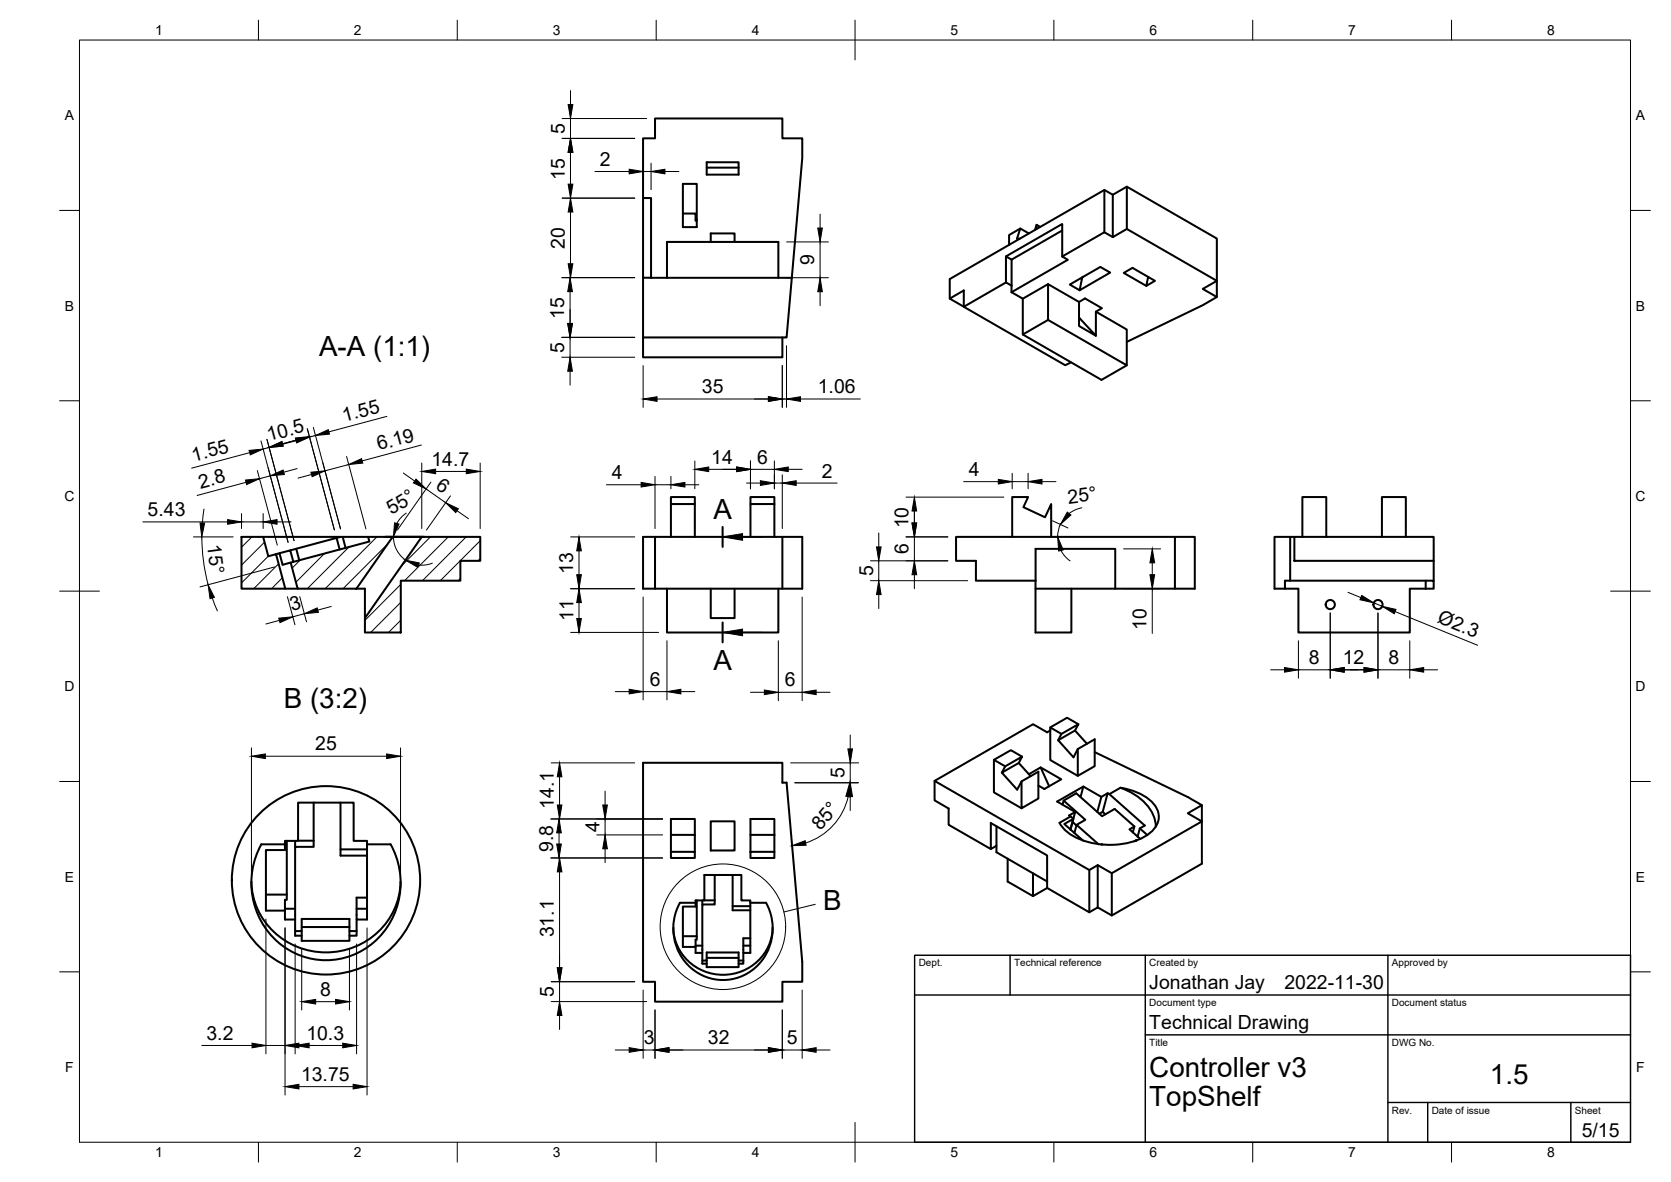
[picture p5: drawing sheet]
<svg xmlns="http://www.w3.org/2000/svg" width="420mm" height="297mm" viewBox="0 0 420 297" stroke-linecap="round" stroke-linejoin="round" font-family="sans-serif">
<!-- layer: Visible -->
<g fill="none" stroke="#000" stroke-width=".51">
<path d="M164.7 29.8h32v5h5v5l-2.6 30h-35.4v-20h-2v-15h3zM161.7 49.8v20h2M171.7 53.7h3.2v1.8h.3M171.7 46.2h3.5v10.9h-3.5zM174.9 55.2h.3M177.7 40.8h8v3.1h-8zM177.7 42.1h8M256.5 57.4l-2.8 1.7v2.4M258.7 58.7l-2.2-1.3-.8 2.6h.8M260.6 56.5v1M261.6 57l-1-.5-.4 1.3M267.1 57.9l-12.7 7.3-.1 6.6"/>
<path d="M277.7 47.7v10.7M279.8 48.9v10.7M283.3 46.9v10.6M161.7 69.8v15h36.1l1.3-15M167.7 69.8v-9h28v9M178.7 60.8v-2.1h6v2.1M252.9 64.4l14.2-8.1v8.2M252.9 71l-10.6 6.1 25.5 14.7 1.5-.7M252.9 71l1.5 .8M254.3 73.4l2.9 1.7v9l19.8 11.4 6.3-3.7M254.3 73.4l14.2-8.1-1.4-.8 10.6-6.1 2.1 1.2 3.5-2.1 22.7 13.1-3.6 2 3.6 2-3.6 2.1-19.1 9.2M254.3 71.8v1.6"/>
<path d="M254.4 65.2l-1.5-.8v6.6M263.5 71.4l-6.3 3.7M271.3 79.8l4.2 4.6-4.2-2.5v-6l1.5-.9 4.3 2.5-1.6 .8v6.1M271.3 75.9l-7.8-4.5v9l19.8 11.4v-9l-7.8-4.5M272.1 69.7l-.6 3.2-2.5-1.4 7.7-4.4 2.4 1.4-7.6 4.4M288.7 69.6l-.5 2.2 2.2-1.2-5.6-3.3-2.2 1.3 5.6 3.2M306 74.6v-14.6l-22.7-13.1-3.5 2-2.1-1.2-38.9 22.4v4.9l3.5 2.1v-4.1l-3.5 2M161.7 84.8v5h35v-5M263.5 80.4l-6.3 3.7M60.7 134.9h5.5l1.3 4.9 1.9-.5 2.3 8.6h-11zM66.2 134.9h26.4M69.4 139.3l.9-.3 .8 2.9 2-.5"/>
<path d="M70.3 139l2.7-.7 .8 2.9M73 138.3l1.5-.4 .7 2.9M74.5 137.9l10.1-2.7 .8 2.9M85.6 134.9l-1 .3M86.2 134.9l.7 2.8M96.8 134.9h9.8zM98.7 134.9h7.3M106 134.9h14.8v6h-5v5h-15v13h-9v-3.6zM161.7 134.9h40v13h-40zM164.7 134.9v13M168.7 134.9v-10h6v10M168.7 126.7h6"/>
<path d="M188.7 134.9v-10h6v10M188.7 126.7h6M196.7 134.9v13M254.5 134.9v-10h4l-1.2 2.6 5.5 2.5 1.5-3.3v8.2M295.4 134.9v13M324.4 134.9h-3.9v13h2.6M325.5 134.9h-1.1v11M325.5 134.9h35v6h-35zM327.5 134.9v-10h6v10M347.5 134.9v-10h6v10M71.7 147.9h3.1M73.1 141.4l19.8-5.3-.3-1.2h6.1l-9.1 13h-14.8z"/>
<path d="M89.6 147.9h2.2v7.4M167.7 147.9v11h28v-11M178.7 147.9v7.4h6v-7.4M260.4 145.9v13h9v-11M260.4 145.9h-15v-5h-5v-6h60v13h-40M260.4 145.9v-8h20v10M323.1 145.9h37.4v2h-6v11h-28v-11h-3.4zM358.5 145.9v2M360.5 140.9v5M161.7 191.7h35v5h1.1l3.9 45v5h-5v5h-32v-5h-3zM252.8 192.6l-2.9-1.6v8.1l7 4M256.2 191.7l.8-1.6-4.2 2.5-.9 1.6"/>
<path d="M257 190.1l-2.8-1.6-4.3 2.5M258.7 194.6l3-1.7 2.1 4.7M259.1 195.1l-2.9-3.4-4.3 2.5 3.9 4.2 1.1-2 4.2-2.5v6.8l-4.2 2.4v-6.7M261.7 192.9l5.1 2.9-4.2 2.5-1.5-.9M264.1 183.6l-.8 .4-3.5-2-24.8 14.2v4.9l3.5 2.1v4.1l10.6 6.1M266.9 184.4l-2.8-1.6v8.2l6.9 4M270.3 183.6l.8-1.6-4.2 2.4-.8 1.6M271.1 182l-2.8-1.6-4.2 2.4M272.4 197.7l-6.6 3.7 4.5 2.7M273.3 186.9l-3-3.3-4.2 2.4 3.8 4.3 1.1-2.1 4.3-2.4v6.7l-4.3 2.5v-6.8M275.3 189l23.4 11.3 3.5 2-3.5 2.1 3.5 2-22.7 13-3.5-2-2.1 1.2-38.9-22.4M278.5 199.3l-1.6 1"/>
<path d="M278.9 199.6l-.4-.3-1.2 4.7-.9 .5M278.9 199.6l8.9 7.9-1.2 .7-.6 2M281.7 198l-2.8 1.6M65.7 212.2a19.5 19.5 0 0 0 15.5 29.1 19.3 19.3 0 0 0 17.8-27.7l-.8-1.4h-5.9v-.9h-3.4v-9.6h-13.9v9.6h-3.4v.9h-5.9M71.6 212.2v1.4h-4.7v15.2h4.7M72.1 211.3v14.8h-.5v5h2.6M74.2 211.3v1.5M75 211.3h3.9M78.9 201.7v11.1h-4.7v22.3h1.7M85.6 201.7v13.3h6.7M85.6 213.5h6.7M92.3 212.2v18.9h-2.6v-5.5h2.6"/>
<path d="M168.7 214.1h6v1.5h-6zM168.7 209.8v-4h6v4M174.7 209.8h-6v4.3M174.7 209.8v4.3M178.7 206.4h6v7.3h-6zM179.7 219.9v7.4h-3.1v14.9h1.1M184.2 219.9v8.9h4.5M188.7 214.1h6v1.5h-6zM188.7 209.8v-4h6v4M194.7 209.8h-6v4.3M194.7 209.8v4.3M250.5 207.7v4.9l-1.4 .8v-6.6l14.2 8.2v8.1"/>
<path d="M250.5 212.6v1.6l12.8 7.3M253.4 215.8v5.7l6.3 3.7M259.7 219.5v5.7l3.6-2.1M266.4 206.8a11.3 11.3 0 0 0 8.1 5 19.1 19.1 0 0 0 14.3-2.2 5.1 5.1 0 0 0 .1-8.7 15.5 15.5 0 0 0-7.2-2.9 13.1 13.1 0 0 1 8.6 7.7l.3 2M267.2 202.2l.2-1 3.2-1.8 6.5 5.7 3.2-1.8 4.9 4.4-.4 1.5M267.4 201.2l5.5 4.8-2.2 1.3 5.5 4.9M269.2 205.2l-2.8 1.6M269.7 206.6l1 .8M269.9 205.8l-1.1-.9 1.5-.8-1.1 4.4 .7-2.7-2.3 1.3 4.7 4.2M270.7 207.3l-.5 2M271.7 200.3l.7-2.6 4.5 2.6-1 3.8M273.9 218.6v10.7"/>
<path d="M276 217.4v10.6M276.9 212.2l.2-.1 .1 .2M277.3 204l.6 .6M279.5 219.4v10.7M285.2 207.7l-1.2 .7 2 1.8M285.7 211.1l-.5 .3M285.8 211.2l-.2 .1M286 210.2l.7 .6M286.6 208.2l1.9 1.7M302.2 202.3v14.8l-22.7 13-3.5-2.1-2.1 1.3-10.6-6.2M63.2 221.5a18.8 18.8 0 0 0 28.6 15.1 18 18 0 0 0 8.9-15.1M66.9 224.8h5.2"/>
<path d="M71.6 228.4h2.6M74.2 234h1.7v-3.1h12v5.5h-12v-2.4M75.9 233h12M87.9 234h1.8M89.7 231.1v4h-1.8M89.7 228.4h2.6M169.3 233.1a12.5 12.5 0 0 0 12.5 11.9 12.5 12.5 0 0 0 12.5-11.9M170.9 226.9h4M171 226.9a12.8 12.8 0 0 0 .8 14.3 12.8 12.8 0 0 0 13.6 4.5 13.1 13.1 0 0 0 7.2-18.8h-3.9M171.7 235.3h3.5M174.9 237.6h1.7M175.2 226.3v9.9h-.3v3.3h1.7"/>
<path d="M176.6 226.3v1M177.1 226.3h2.6M184.2 227.7h4.5M186.9 239.5v2.7h-1.2M186.9 237.6h1.8M188.7 235.8h-1.8v3.7h1.8v-13.2h-2.3v-6.4h-9.3v6.4h-2.2v1.5h-3.2v10.2h3.2M176.6 241.4h1.1v-2h8v3.6h-8v-1.6M177.7 240.7h8M185.7 241.4h1.2"/>
<circle cx="334.5" cy="151.9" r="1.15"/>
<circle cx="346.5" cy="151.9" r="1.15"/>
<circle cx="82" cy="221.2" r="23.7"/>
</g>
<!-- layer: BORDER -->
<g fill="none" stroke="#000" stroke-width=".25">
<path d="M20 10.1h390v276.9h-390zM65 5.1v5M115 5.1v5M165 5.1v5M215 5.1v10M265 5.1v5M315 5.1v5M365 5.1v5M15 52.9h5M410 52.9h5M15 100.7h5M410 100.7h5"/>
<path d="M15 148.6h10M405 148.6h10M15 196.4h5M410 196.4h5M15 244.2h5M410 244.2h5M65 287v5M115 287v5M165 287v5M215 282.1v9.9M265 287v5M315 287v5"/>
<path d="M365 287v5"/>
</g>
<!-- layer: TITLEBLOCK -->
<path d="M230 240.1h180v46.9h-180zM230 250h180M254 240.1v9.9M288 240.1v46.9M349 240.1v46.9M288 260.1h122M349 277.1h61M359 277.1v9.9M395 277.1v9.9" fill="none" stroke="#000" stroke-width=".36"/>
<!-- layer: FD_Dimensions -->
<g fill="none" stroke="#000" stroke-width=".25">
<path d="M141.4 34.8h18.2M141.4 29.8h21.2M143.4 22.8v3.5M143.4 29.8v5M143.4 38.3v8M141.4 49.8h18.2M143.4 53.3v13M149.6 43.1h8.6M161.7 41v6.7M161.7 43.1h2M163.7 41v6.7M167.2 43.1h3.5"/>
<path d="M206.2 53.8v3.5M141.2 69.8h18.4M143.3 73.3v8M197.8 60.8h10.5M197.8 69.8h10.5M206.2 60.8v9M206.2 73.3v3.5M141.2 84.8h18.4M141.2 89.8h18.4M143.3 84.8v5M143.3 93.3v3.5M161.7 91.9v10.5"/>
<path d="M196.7 91.9v10.5M197.8 86.9v15.5M62.8 113.8l-14.6 3.9M64.7 118.3l5 18.7M65.6 110.8l6.8 25.5M67.1 110.4l6.8 25.5M67.6 112.4l-1.4 .4M68 119.6l-2.7 .7M74.4 110.6l-3.4 .9M74.4 110.8l-3.3 .8M74.7 117.8l-3.3 .9M77.3 107.7l6.8 25.5"/>
<path d="M78.3 119.2l-3.3 .9M78.8 107.4l6.8 25.5M79.3 109.4l-1.5 .4M87.1 114.7l4.9 18.2M87.7 116.7l-6 1.6M97.3 104.6l-14.6 3.9M101.4 118.9l2.9 2M106 111.8l-14.9 4M106 116.4v16.4M109.5 118.5h7.7M120.7 116.4v16.4M164.7 119.7v13.1"/>
<path d="M165.2 100.3h28M168.7 119.7v3.1M174.7 115.8v7M178.2 117.9h7M188.7 115.8v7M188.7 117.9h6M194.7 115.8v7M196.7 119.3v13.5M196.7 100.3h1.1M198.2 117.9h3.5M201.3 100.3h15M254.5 118.9v3.9"/>
<path d="M258.5 118.9v3.9M35.9 131.2h21.3M48.6 134.9h10M50.8 134.9a46.4 46.4 0 0 0 1.5 12M51.3 127.9l-.4 3.5M60.7 129.1v3.7M60.7 131.2h5.5M61.9 121.2l-12.3 3.3M66.2 129.1v3.7M69.7 131.2h3.5M98.9 134.9a7.1 7.1 0 0 0 3.1 5.8M102.2 128.9l-1.4 1.2-1 1.4"/>
<path d="M107.1 122.9l5 3.4M108.4 121.2l-8.5 12M113.3 124.6l-6.1 8.6M114.9 128.3l2.9 2.1M143.5 134.9h16.1M145.6 138.4v6M152.5 121.8h8.7M164.7 121.8h4M172.2 121.8h3.5M187.7 121.4h3.5M194.7 121.4h2M200.2 121.4h10.3"/>
<path d="M221 133.9v3.5M227.8 134.9h10.5M227.8 124.9h24.6M229.9 127.9v3.5M229.9 134.9v6M242.3 121h8.7M254.5 121h4M262 121h3.5M264.7 130.9l3.8 1.8M266.6 131.8l-.5 1.5-.2 1.6M266.8 138.3l1 1.5 1.3 1.2M272 127.6l-1.7 .5-1.5 .9"/>
<path d="M282.5 137.9h9.3M53.4 150.3l1.3 3.2M69 142.5l-18.7 5M70.3 155.9l-3.4 .9M72.3 150l1.9 7M75.4 150l1.7 6.3M76.5 154.2l-2.9 .8M83.3 152.4l-3.4 .9M108.7 141.5l-1.7 .5h-1.8M143.5 147.9h16.1M143.5 158.9h22.1M145.6 151.4v4"/>
<path d="M161.7 150v25.9M201.7 150v26.1M218.9 140.9h19.4M218.9 145.9h24.4M221 140.9v5M221 149.4v3.5M229.9 144.4v3.5M282.5 147.9h9.3M289.7 141.4v3M289.7 147.9v11.3M334.5 154v16.4M338.9 148.9l3.3 1.3"/>
<path d="M345.4 151.5l2.1 .9M346.5 154v16.4M350.8 153.7l20.7 8.5M154.7 173.8h3.5M161.7 173.8h6M167.7 161v14.9M171.2 173.8h3.5M188.7 174h3.5M195.7 161v15.1M195.7 174h6M205.2 174h3.5M319.5 168.3h3.5"/>
<path d="M326.5 168.3h8M326.5 161v9.4M338 168.3h5M346.5 168.3h8M354.5 161v9.4M358 168.3h3.5M63.2 187.9v31.5M66.7 190h30.5M100.7 187.9v31.5M138.6 191.7h21M140.7 195.2v7.1M152.1 198.8v3.5"/>
<path d="M198.8 191.7h17.1M199.9 196.7h16M213.8 184.7v3.5M213.8 191.7v5M138.5 215.6h28.1M138.5 205.8h28.1M140.6 209.3v2.8M140.7 219.1v24.1M150.1 209.8h16.5M152.1 205.8v4M152.1 213.3v3.5M213.3 200.2a15.9 15.9 0 0 1-10.7 11.6"/>
<path d="M213.8 200.2v3.5M66.9 230.9v33.9M71.7 233.2v42M74.2 237.2v27.6M75.9 238.5v15.3M87.9 238.5v15.3M89.7 237.2v27.6M92.3 233.2v42M79.4 251.7h5M138.6 246.7h21M138.6 251.7h24M140.7 246.7v5"/>
<path d="M140.7 255.2v3.5M161.7 248.8v17.2M164.7 253.8v12.2M196.7 253.8v12.2M201.7 248.8v17.2M50.7 262.7h12.7M66.9 262.7h4.8M75.2 262.7h11M75.2 273.1h13.6M154.7 263.9h3.5M161.7 263.9h3M168.2 263.9h25"/>
<path d="M196.7 263.9h5M205.2 263.9h3.5"/>
</g>
<g fill="#000" stroke="#000" stroke-width=".25">
<path d="M143.4 34.8l.6 3.5h-1.1zM142.9 26.3h1.1l-.6 3.5zM143.4 49.8l.6 3.5h-1.1zM142.9 46.3h1.1l-.6 3.5zM158.2 42.5l3.5 .6-3.5 .6zM163.7 43.1l3.5-.6v1.2zM205.6 57.3h1.2l-.6 3.5zM143.3 69.8l.6 3.5h-1.2zM142.9 66.3h1.1l-.6 3.5zM206.2 69.8l.6 3.5h-1.2zM142.7 81.3h1.2l-.6 3.5zM143.3 89.8l.6 3.5h-1.2z"/>
<path d="M161.7 100.3l3.5-.6v1.2zM193.2 99.7l3.5 .6-3.5 .6zM197.8 100.3l3.5-.6v1.2zM62.6 113.2l3.6-.4-3.3 1.5zM67.6 112.4l3.3-1.4 .3 1.1zM68 119.6l3.2-1.5 .3 1.1zM74.3 110.1l3.5-.4-3.2 1.5zM74.3 110.2l3.5-.4-3.2 1.5zM78.2 118.7l3.5-.4-3.2 1.5zM79.3 109.4l3.2-1.4 .3 1.1zM87.7 116.7l3.2-1.4 .3 1.1zM106 118.5l3.5-.6v1.1z"/>
<path d="M117.2 117.9l3.5 .6-3.5 .5zM174.7 117.9l3.5-.5v1.1zM185.2 117.4l3.5 .5-3.5 .6zM194.7 117.9l3.5-.5v1.1zM50.3 131.4l1.2 .1-.8 3.4zM57.2 130.6l3.5 .6-3.5 .5zM61.7 120.6l3.6-.3-3.3 1.5zM66.2 131.2l3.5-.6v1.1zM99.2 131.4l1.1 .3-1.4 3.2zM104.6 120.4l2.5 2.5-3.2-1.5zM112.1 126.3l3.2 1.6-.7 .9zM145.6 134.9l.6 3.5h-1.2z"/>
<path d="M161.2 121.2l3.5 .6-3.5 .6zM168.7 121.8l3.5-.6v1.2zM191.2 120.8l3.5 .6-3.5 .6zM196.7 121.4l3.5-.6v1.2zM220.4 137.4h1.2l-.6 3.5zM229.9 124.9l.6 3.5h-1.2zM229.3 131.4h1.2l-.6 3.5zM251 120.5l3.5 .5-3.5 .6zM258.5 121l3.5-.5v1.1zM265.9 134.9l1.4 3.3-1.1 .3zM268.4 128.7l.9 .7-2.7 2.4zM52.3 146.9l1.6 3.2-1.1 .4z"/>
<path d="M70.1 155.3l3.5-.3-3.2 1.5zM76.5 154.2l3.3-1.4 .3 1.1zM101.9 140.8l3.5 .7-.4 1.1zM145 144.4h1.2l-.6 3.5zM145 155.4h1.2l-.6 3.5zM145.6 147.9l.6 3.5h-1.2zM221 145.9l.6 3.5h-1.2zM229.9 140.9l.6 3.5h-1.2zM289.7 137.9l.6 3.5h-1.2zM289.1 144.4h1.2l-.6 3.5zM342.4 149.6l3 1.9-3.5-.8zM347.5 152.4l3.5 .7-.4 1.1z"/>
<path d="M158.2 173.2l3.5 .6-3.5 .6zM167.7 173.8l3.5-.6v1.2zM192.2 173.4l3.5 .6-3.5 .6zM201.7 174l3.5-.6v1.2zM323 167.8l3.5 .5-3.5 .6zM334.5 168.3l3.5-.5v1.1zM343 167.8l3.5 .5-3.5 .6zM354.5 168.3l3.5-.5v1.1zM63.2 190l3.5-.5v1.1zM97.2 189.5l3.5 .5-3.5 .6zM140.7 191.7l.6 3.5h-1.2zM213.2 188.2h1.2l-.6 3.5z"/>
<path d="M140 212.1h1.1l-.5 3.5zM140.6 205.8l.5 3.5h-1.1zM140.1 202.3h1.2l-.6 3.5zM140.7 215.6l.6 3.5h-1.2zM152.1 209.8l.6 3.5h-1.1zM151.6 202.3h1.1l-.6 3.5zM199.2 212.5l3.3-1.2 .2 1.1zM213.7 196.7l.1 3.5-1.1-.1zM213.8 196.7l.6 3.5h-1.2zM75.9 251.7l3.5-.6v1.2zM84.4 251.1l3.5 .6-3.5 .6zM140.1 243.2h1.2l-.6 3.5z"/>
<path d="M140.7 251.7l.6 3.5h-1.2zM63.4 262.2l3.5 .5-3.5 .6zM71.7 273.1l3.5-.6v1.1zM71.7 262.7l3.5-.5v1.1zM74.2 262.7l3.5-.5v1.1zM86.2 262.2l3.5 .5-3.5 .6zM88.8 272.5l3.5 .6-3.5 .5zM158.2 263.3l3.5 .6-3.5 .5zM164.7 263.9l3.5-.6v1.1zM193.2 263.3l3.5 .6-3.5 .5zM201.7 263.9l3.5-.6v1.1z"/>
</g>
<!-- layer: Hatching -->
<g fill="none" stroke="#000" stroke-width=".25">
<path d="M63.3 134.9l-2.6 2.6M66.5 136.2l-5.8 5.8M67.5 139.8l-6.8 6.7M81.6 139.1l-7.2 7.2M87.7 137.5l-10.4 10.4M94.8 134.9l-13 13M97.5 136.7l-11.2 11.2M108.2 134.9l-7.3 7.3M112.7 134.9l-11 11M117.2 134.9l-11 11M120.7 135.9l-10 10M70.1 141.7l-6.3 6.2"/>
<path d="M71 145.2l-2.7 2.7M75.5 140.7l-2.1 2.1M100.8 146.9l-9 9M100.8 151.4l-7.6 7.5M100.8 155.9l-3.1 3M115.7 145.4l-.5 .5M120.7 140.4l-.5 .5"/>
</g>
<!-- layer: Section Lines -->
<path d="M181.7 132.4v5M181.7 156.4v5" fill="none" stroke="#000" stroke-width=".51"/>
<path d="M186.7 134.9h5M186.7 158.9h5" fill="none" stroke="#000" stroke-width=".25"/>
<path d="M181.7 134.9l5-.8v1.7zM181.7 158.9l5-.8v1.7z" fill="#000" stroke="#000" stroke-width=".25"/>
<!-- layer: Detail Boundary -->
<g fill="none" stroke="#000" stroke-width=".25">
<path d="M205 227.3l-7.9 1.9"/>
<circle cx="181.8" cy="232.9" r="15.8"/>
</g>
<g font-size="7">
<text x="80.2" y="89.4">A-A (1:1)</text>
<text x="179.4" y="130.4">A</text>
<text x="179.4" y="168.4">A</text>
<text x="71.4" y="177.8">B (3:2)</text>
<text x="207" y="228.7">B</text>
<text x="289" y="270.6">Controller v3</text>
<text x="374.6" y="272.3">1.5</text>
<text x="289" y="278.1">TopShelf</text>
</g>
<g font-size="4.9">
<text x="142" y="33.6" transform="rotate(-90 142 33.6)">5</text>
<text x="150.8" y="41.7">2</text>
<text x="142" y="45.2" transform="rotate(-90 142 45.2)">15</text>
<text x="142" y="62.4" transform="rotate(-90 142 62.4)">20</text>
<text x="204.7" y="66.7" transform="rotate(-90 204.7 66.7)">9</text>
<text x="141.9" y="80.2" transform="rotate(-90 141.9 80.2)">15</text>
<text x="141.9" y="88.7" transform="rotate(-90 141.9 88.7)">5</text>
<text x="176.5" y="98.8">35</text>
<text x="205.6" y="98.8">1.06</text>
<text x="86.6" y="106" transform="rotate(-15 86.6 106)">1.55</text>
<text x="67.6" y="110.9" transform="rotate(-15 67.6 110.9)">10.5</text>
<text x="95.2" y="113.2" transform="rotate(-15 95.2 113.2)">6.19</text>
<text x="48.7" y="116" transform="rotate(-15 48.7 116)">1.55</text>
<text x="108.5" y="117.1">14.7</text>
<text x="178.8" y="116.5">14</text>
<text x="190.4" y="116.5">6</text>
<text x="243.6" y="119.6">4</text>
<text x="50.4" y="122.8" transform="rotate(-15 50.4 122.8)">2.8</text>
<text x="109.3" y="122.6" transform="rotate(35 109.3 122.6)">6</text>
<text x="153.8" y="120.4">4</text>
<text x="206.6" y="120">2</text>
<text x="37.1" y="129.7">5.43</text>
<text x="98.4" y="129.5" transform="rotate(-32 98.4 129.5)">55°</text>
<text x="268.7" y="126.6" transform="rotate(-7 268.7 126.6)">25°</text>
<text x="52.1" y="137" transform="rotate(83 52.1 137)">15°</text>
<text x="228.5" y="132.8" transform="rotate(-90 228.5 132.8)">10</text>
<text x="228.5" y="139.3" transform="rotate(-90 228.5 139.3)">6</text>
<text x="144.1" y="144.3" transform="rotate(-90 144.1 144.3)">13</text>
<text x="219.5" y="144.8" transform="rotate(-90 219.5 144.8)">5</text>
<text x="73.4" y="153.6" transform="rotate(-15 73.4 153.6)">3</text>
<text x="144.2" y="156" transform="rotate(-90 144.2 156)">11</text>
<text x="288.3" y="158.3" transform="rotate(-90 288.3 158.3)">10</text>
<text x="361.2" y="156.3" transform="rotate(22 361.2 156.3)">Ø2.3</text>
<text x="329.1" y="166.9">8</text>
<text x="337.6" y="166.9">12</text>
<text x="349.1" y="166.9">8</text>
<text x="163.4" y="172.3">6</text>
<text x="197.4" y="172.5">6</text>
<text x="79.3" y="188.6">25</text>
<text x="212.3" y="195.6" transform="rotate(-90 212.3 195.6)">5</text>
<text x="139.3" y="203.3" transform="rotate(-90 139.3 203.3)">14.1</text>
<text x="150.7" y="209.1" transform="rotate(-90 150.7 209.1)">4</text>
<text x="206.3" y="208.9" transform="rotate(-49 206.3 208.9)">85°</text>
<text x="139.1" y="214.1" transform="rotate(-90 139.1 214.1)">9.8</text>
<text x="139.2" y="235.6" transform="rotate(-90 139.2 235.6)">31.1</text>
<text x="80.5" y="250.3">8</text>
<text x="139.3" y="250.6" transform="rotate(-90 139.3 250.6)">5</text>
<text x="289" y="248.5">Jonathan Jay</text>
<text x="323" y="248.5">2022-11-30</text>
<text x="51.9" y="261.3">3.2</text>
<text x="77" y="261.3">10.3</text>
<text x="161.9" y="262.4">3</text>
<text x="178" y="262.4">32</text>
<text x="197.8" y="262.4">5</text>
<text x="289" y="258.6">Technical Drawing</text>
<text x="75.7" y="271.6">13.75</text>
<text x="397.7" y="285.7">5/15</text>
</g>
<g font-size="3.5">
<text x="39" y="8.8">1</text>
<text x="89" y="8.8">2</text>
<text x="139" y="8.8">3</text>
<text x="189" y="8.8">4</text>
<text x="239" y="8.8">5</text>
<text x="289" y="8.8">6</text>
<text x="339" y="8.8">7</text>
<text x="389" y="8.8">8</text>
<text x="16.3" y="30.2">A</text>
<text x="411.3" y="30.2">A</text>
<text x="16.3" y="78">B</text>
<text x="411.3" y="78">B</text>
<text x="16.2" y="125.9">C</text>
<text x="411.2" y="125.9">C</text>
<text x="16.2" y="173.7">D</text>
<text x="411.2" y="173.7">D</text>
<text x="16.3" y="221.6">E</text>
<text x="411.3" y="221.6">E</text>
<text x="16.4" y="269.4">F</text>
<text x="411.4" y="269.4">F</text>
<text x="39" y="290.8">1</text>
<text x="89" y="290.8">2</text>
<text x="139" y="290.8">3</text>
<text x="189" y="290.8">4</text>
<text x="239" y="290.8">5</text>
<text x="289" y="290.8">6</text>
<text x="339" y="290.8">7</text>
<text x="389" y="290.8">8</text>
</g>
<g font-size="2.5">
<text x="231" y="242.9">Dept.</text>
<text x="255" y="242.9">Technical reference</text>
<text x="289" y="242.9">Created by</text>
<text x="350" y="242.9">Approved by</text>
<text x="289" y="252.8">Document type</text>
<text x="350" y="252.8">Document status</text>
<text x="289" y="262.9">Title</text>
<text x="350" y="262.9">DWG No.</text>
<text x="350" y="279.9">Rev.</text>
<text x="360" y="279.9">Date of issue</text>
<text x="396" y="279.9">Sheet</text>
</g>
</svg>
